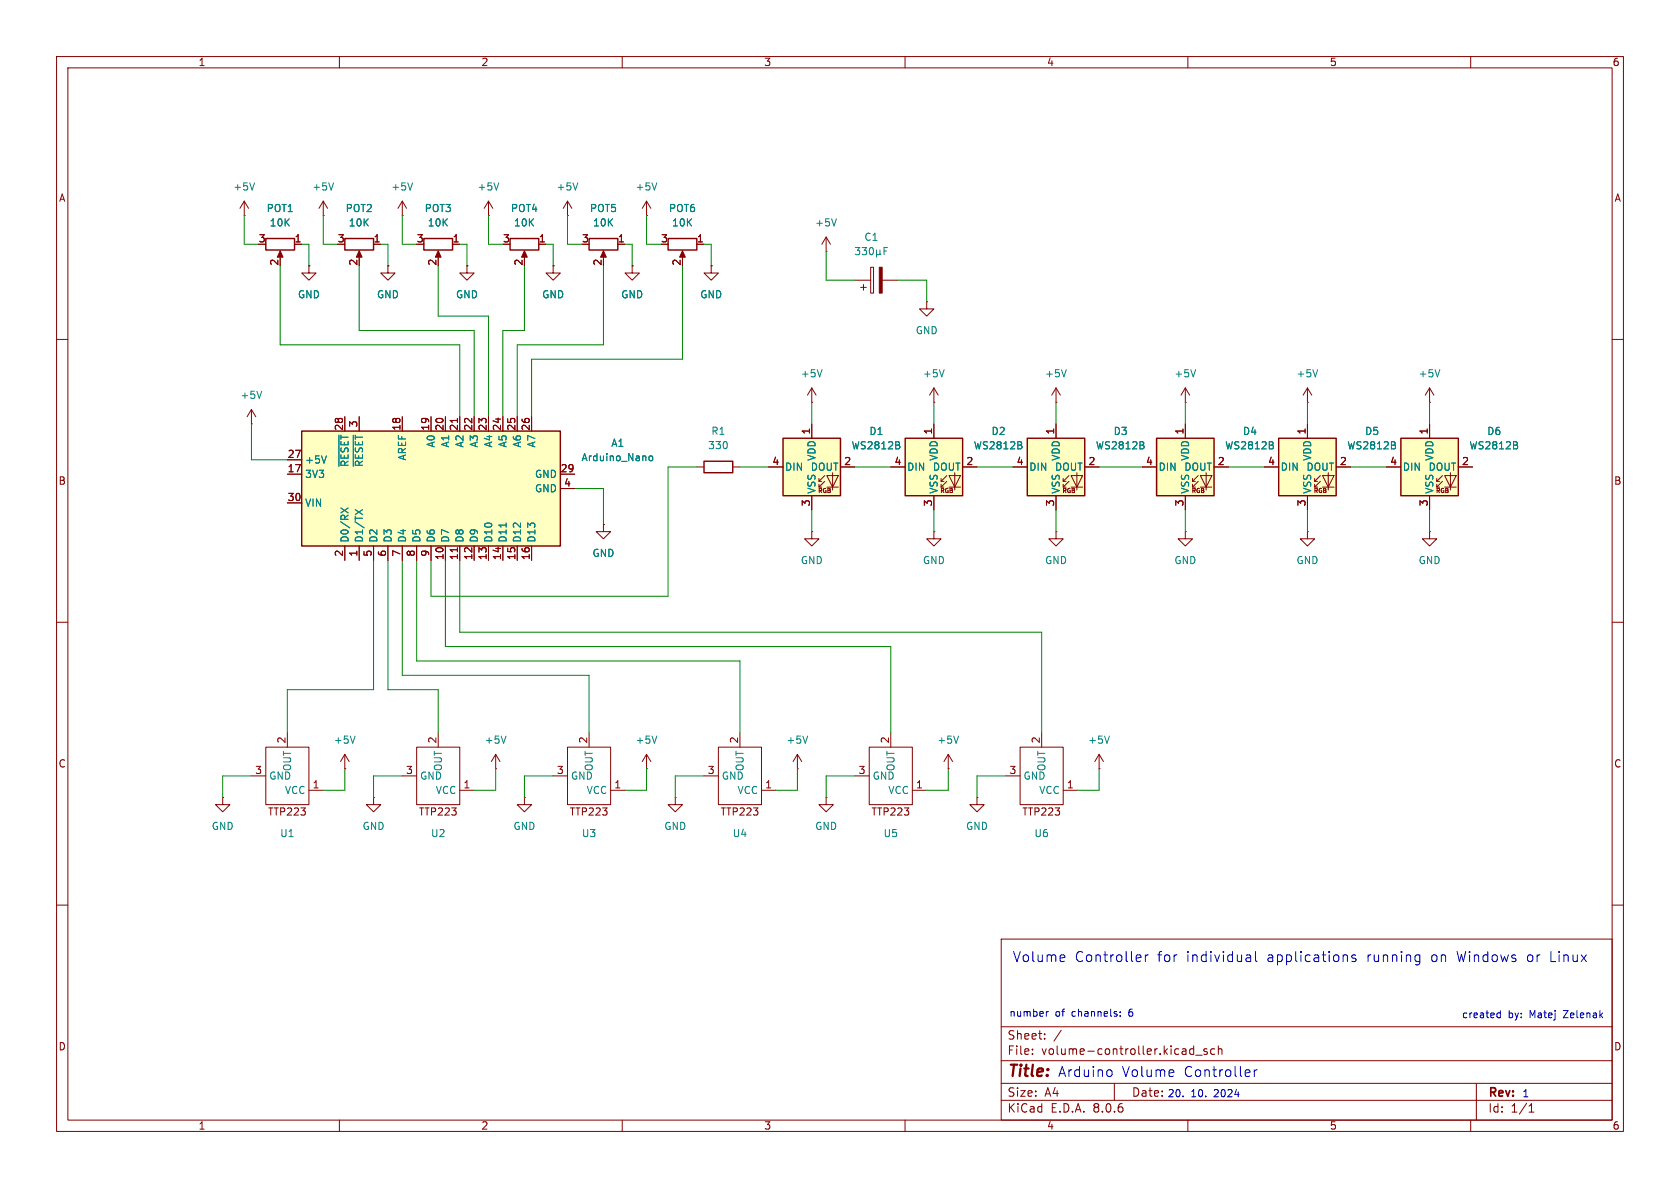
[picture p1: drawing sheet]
<svg xmlns="http://www.w3.org/2000/svg" width="297mm" height="210mm" viewBox="0 0 297 210" stroke-linecap="round" stroke-linejoin="round" font-family="sans-serif">
<g fill="none" stroke="#840000" stroke-width=".18">
<path d="M10 10h277v190h-277zM12 12h273v186h-273zM60 10v2M110 10v2M160 10v2M210 10v2M260 10v2M57.1 38.1h.1M57.1 35.6l-.7 1.2M57.1 35.6v2.5M57.1 35.6l.8 1.2M10 60h2"/>
<path d="M106.7 44.7v1M109.2 43.2h1.3M285 60h2M231.1 71.1h.1M231.1 68.6l-.7 1.3M231.1 68.6v2.5M231.1 68.6l.8 1.3M10 110h2M285 110h2M177.8 137.2h2.5M180.3 132.1h7.7v10.1h-7.7zM184.1 129.5v2.6"/>
<path d="M188 139.7h2.5M194.3 135.9h.1M194.3 133.4l-.8 1.2M194.3 133.4v2.5M194.3 133.4l.8 1.2M10 160h2M119.4 141v1.2h1.2l-1.2 1.3-1.3-1.3h1.3M119.4 141h.1M146 141v1.2h1.3l-1.3 1.3-1.2-1.3h1.2M146 141h.1M285 160h2M177 166h108v32h-108z"/>
<path d="M60 198v2M110 198v2M160 198v2M177 194.5h108M177 191.5h108M177 187.5h108M177 181.5h108M182.5 186.3v.1M182.5 185.5v.1M184.7 183.6v.1M184.7 182.8v.1M187.6 182.1l-1.3 2"/>
<path d="M197 191.5v3M210 198v2M210.5 186.3h.5M210.5 185.5h.5M211 184.9v1.5M211.4 186.5h1.1M213.4 185.5l-.4-.1-.2 .2 .1 .2 .5 .2v.3h-.6M214.7 185.5l-.4-.1-.3 .3v.4l.2 .2h.5M215.4 185.5l.2-.1 .4 .1v.9M215.4 184.9v1.5M260 198v2M261 191.5v6.5"/>
<path d="M270.3 196.6h.9M270.3 195.5l.4-.4v1.5"/>
</g>
<path d="M59 32.3l-.5 1.3M233 65.3l-.5 1.3M196.1 130.1l-.4 1.3" fill="none" stroke="#008484" stroke-width=".18"/>
<path d="M106.7 44.3l.5 1.2h-1z" fill="#840000" stroke="#840000" stroke-width=".18"/>
<path d="M104.1 42.2h5.1v2h-5.1z" fill="none" stroke="#840000" stroke-width=".25"/>
<path d="M204.5 77.5h10.1v10.1h-10.1z" fill="#ffffc2"/>
<g fill="none" stroke="#840000" stroke-width=".18">
<path d="M97.8 47v1.3h1.3l-1.3 1.2-1.3-1.2h1.3M97.8 47h.1M120.6 44.7v1M123.2 43.2h1.3M186.7 71.1h.1M186.7 68.6l-.8 1.3M186.7 68.6v2.5M186.7 68.6l.8 1.3M209.5 71.1h.1M209.5 68.6v2.5M209.5 74.9v2.6M209.5 68.6l-.7 1.3"/>
<path d="M209.5 68.6l.8 1.3M186.7 94v1.3h1.3l-1.3 1.2-1.3-1.2h1.3M186.7 94h.1M201.9 82.6h2.6M209.5 94v1.3h1.3l-1.3 1.2-1.2-1.2h1.2M209.5 94h.1M209.5 87.6v2.6M210.8 86.1h.5M210.8 85.1h.5M211.8 85.1l-1 1v-.5M211.8 84.1l-1 1v-.5M212.2 84.1h2l-1 2z"/>
<path d="M212.2 86.1h2M213.2 83.6v3M214.6 82.6h2.6M151.1 137.2h2.6M153.7 132.1h7.6v10.1h-7.6zM157.5 129.5v2.6M161.3 139.7h2.5M172.7 141v1.2h1.3l-1.3 1.3-1.3-1.3h1.3M172.7 141h.1"/>
</g>
<path d="M118.1 42.2h5.1v2h-5.1zM204.5 77.5h10.1v10.1h-10.1z" fill="none" stroke="#840000" stroke-width=".25"/>
<path d="M188.5 65.3l-.4 1.3M211.4 65.3l-.5 1.3M225 78.7l.1 .2-.1 .4M225 78.2v.4" fill="none" stroke="#008484" stroke-width=".18"/>
<path d="M120.6 44.3l.6 1.2h-1.1z" fill="#840000" stroke="#840000" stroke-width=".18"/>
<path d="M181.6 77.5h10.2v10.1h-10.2z" fill="#ffffc2"/>
<g fill="none" stroke="#840000" stroke-width=".18">
<path d="M86.4 38.1h.1M86.4 35.6l-.8 1.2M86.4 35.6v2.5M86.4 35.6l.7 1.2M111.8 47v1.3h1.2l-1.2 1.2-1.3-1.2h1.3M111.8 47h.1M186.7 74.9v2.6M179.1 82.6h2.5M186.7 87.6v2.6M188 86.1h.5M188 85.1h.5M189 85.1l-1 1v-.5"/>
<path d="M189 84.1l-1 1v-.5M189.4 84.1h2l-1 2zM189.4 86.1h2M190.4 83.6v3M191.8 82.6h2.5M231.1 94v1.3h1.3l-1.3 1.2-1.2-1.2h1.2M231.1 94h.1M124.5 137.2h2.5M127 132.1h7.6v10.1h-7.6zM130.8 129.5v2.6M134.6 139.7h2.6"/>
</g>
<path d="M181.6 77.5h10.2v10.1h-10.2z" fill="none" stroke="#840000" stroke-width=".25"/>
<path d="M88.2 32.3l-.4 1.3M202.1 78.7l.2 .2-.2 .4M202.1 78.2v.4" fill="none" stroke="#008484" stroke-width=".18"/>
<path d="M226.1 77.5h10.1v10.1h-10.1z" fill="#ffffc2"/>
<g fill="none" stroke="#840000" stroke-width=".18">
<path d="M71.1 38.1h.1M71.1 35.6l-.7 1.2M71.1 35.6v2.5M71.1 35.6l.8 1.2M100.3 38.1h.1M100.3 35.6l-.7 1.2M100.3 35.6v2.5M100.3 35.6l.8 1.2M54.6 47v1.3h1.3l-1.3 1.2-1.3-1.2h1.3M54.6 47h.1M63.5 44.7v1M66 43.2h1.3"/>
<path d="M77.5 44.7v1M80 43.2h1.3M44.4 74.9h.1M44.4 72.4l-.7 1.3M44.4 72.4v2.5M44.4 72.4l.8 1.3M231.1 74.9v2.6M252.7 71.1h.1M252.7 68.6l-.7 1.3M252.7 68.6v2.5M252.7 68.6l.8 1.3M223.5 82.6h2.6"/>
<path d="M231.1 87.6v2.6M232.4 86.1h.5M232.4 85.1h.5M233.4 85.1l-1 1v-.5M233.4 84.1l-1 1v-.5M233.8 84.1h2l-1 2zM233.8 86.1h2M234.8 83.6v3M236.2 82.6h2.6M252.7 94v1.3h1.3l-1.3 1.2-1.2-1.2h1.2M252.7 94h.1M141 135.9h.1"/>
<path d="M141 133.4l-.8 1.2M141 133.4v2.5M141 133.4l.7 1.2M167.6 135.9h.1M167.6 133.4l-.7 1.2M167.6 133.4v2.5M167.6 133.4l.8 1.2"/>
</g>
<path d="M61 42.2h5v2h-5zM74.9 42.2h5.1v2h-5.1zM226.1 77.5h10.1v10.1h-10.1z" fill="none" stroke="#840000" stroke-width=".25"/>
<path d="M72.9 32.3l-.4 1.3M102.1 32.3l-.4 1.3M46.3 69.2l-.5 1.2M246.6 78.7l.1 .2-.1 .4M246.6 78.2v.4M254.5 65.3l-.4 1.3M142.8 130.1l-.4 1.3M169.5 130.1l-.5 1.3" fill="none" stroke="#008484" stroke-width=".18"/>
<g fill="#840000" stroke="#840000" stroke-width=".18">
<path d="M63.5 44.3l.5 1.2h-1z"/>
<path d="M77.5 44.3l.5 1.2h-1z"/>
</g>
<path d="M247.6 77.5h10.2v10.1h-10.2z" fill="#ffffc2"/>
<g fill="none" stroke="#840000" stroke-width=".18">
<path d="M114.3 38.1h.1M114.3 35.6l-.8 1.2M114.3 35.6v2.5M114.3 35.6l.8 1.2M92.7 44.7v1M95.2 43.2h1.3M125.7 47v1.3h1.3l-1.3 1.2-1.2-1.2h1.2M125.7 47h.1M146 44.5h.1M146 41.9l-.7 1.3M146 41.9v2.6M146 41.9l.8 1.3"/>
<path d="M151.1 49.5h2.8M152.1 50.8h1.1M152.7 50.3v1M153.9 47.2h.5v4.6h-.5zM156 49.5h2.7M163.8 53.3v1.3h1.3l-1.3 1.3-1.2-1.3h1.2M163.8 53.3h.1M252.7 74.9v2.6M106.7 92.7v1.3h1.2l-1.2 1.3-1.3-1.3h1.3M106.7 92.7h.1M123.2 82.6h1.3M129.5 82.6h1.3"/>
<path d="M143.5 94v1.3h1.3l-1.3 1.2-1.3-1.2h1.3M143.5 94h.1M165.1 94v1.3h1.3l-1.3 1.2-1.3-1.2h1.3M165.1 94h.1M245.1 82.6h2.5M252.7 87.6v2.6M254 86.1h.5M254 85.1h.5M255 85.1l-1 1v-.5M255 84.1l-1 1v-.5M255.4 84.1h2l-1 2zM255.4 86.1h2"/>
<path d="M256.4 83.6v3M257.8 82.6h2.5"/>
</g>
<path d="M90.2 42.2h5v2h-5zM247.6 77.5h10.2v10.1h-10.2zM124.5 81.5h5v2.1h-5z" fill="none" stroke="#840000" stroke-width=".25"/>
<g fill="none" stroke="#008484" stroke-width=".18">
<path d="M116.1 32.3l-.4 1.3M147.9 38.7l-.5 1.2M151.2 43.8h.8l-.4 .4 .3 .2v.5l-.1 .1-.6-.1M152.4 43.8h.8l-.4 .4 .3 .2v.5l-.1 .1-.6-.1M153.9 43.8h.1a.68 .68 0 0 1 .4 .6 .68 .68 0 0 1-.4 .6 .84 .84 0 0 1-.1-1.2zM155 44.8l.1 .2h.3l.2-.2M155 44.2v1.3M155.6 44.8l.1 .2M155.6 44.2v.6M156.3 44.4h.4M156.9 43.8h-.6v1.2M268.2 78.7l.1 .2-.1 .4"/>
<path d="M268.2 78.2v.4"/>
</g>
<g fill="#840000" stroke="#840000" stroke-width=".18">
<path d="M155.4 47.2h.6v4.6h-.6z"/>
<path d="M92.7 44.3l.5 1.2h-1z"/>
</g>
<path d="M160 77.5h10.2v10.1h-10.2z" fill="#ffffc2"/>
<g fill="none" stroke="#840000" stroke-width=".18">
<path d="M143.5 71.1h.1M143.5 68.6l-.8 1.3M143.5 68.6v2.5M143.5 68.6l.8 1.3M165.1 71.1h.1M165.1 68.6v2.5M165.1 74.9v2.6M165.1 68.6l-.8 1.3M165.1 68.6l.8 1.3M157.5 82.6h2.5M165.1 87.6v2.6M166.4 86.1h.5"/>
<path d="M166.4 85.1h.5M167.4 85.1l-1 1v-.5M167.4 84.1l-1 1v-.5M167.8 84.1h2l-1 2zM167.8 86.1h2M168.8 83.6v3M170.2 82.6h2.5"/>
</g>
<path d="M160 77.5h10.2v10.1h-10.2z" fill="none" stroke="#840000" stroke-width=".25"/>
<path d="M145.3 65.3l-.4 1.3M166.9 65.3l-.4 1.3M180.6 78.7l.1 .2-.1 .4M180.6 78.2v.4" fill="none" stroke="#008484" stroke-width=".18"/>
<path d="M138.4 77.5h10.2v10.1h-10.2z" fill="#ffffc2"/>
<g fill="none" stroke="#840000" stroke-width=".18">
<path d="M68.6 47v1.3h1.2l-1.2 1.2-1.3-1.2h1.3M68.6 47h.1M143.5 74.9v2.6M135.9 82.6h2.5M143.5 87.6v2.6M144.8 86.1h.5M144.8 85.1h.5M145.8 85.1l-1 1v-.5M145.8 84.1l-1 1v-.5M146.2 84.1h2l-1 2zM146.2 86.1h2M147.2 83.6v3"/>
<path d="M148.6 82.6h2.5M44.4 137.2h2.6M47 132.1h7.6v10.1h-7.6zM50.8 129.5v2.6M54.6 139.7h2.5M61 135.9h.1M61 133.4l-.8 1.2M61 133.4v2.5M61 133.4l.7 1.2M71.1 137.2h2.6M73.7 132.1h7.6v10.1h-7.6zM77.5 129.5v2.6"/>
<path d="M81.3 139.7h2.5M87.6 135.9h.1M87.6 133.4l-.7 1.2M87.6 133.4v2.5M87.6 133.4l.8 1.2M97.8 137.2h2.5M100.3 132.1h7.6v10.1h-7.6zM104.1 129.5v2.6M107.9 139.7h2.6M114.3 135.9h.1M114.3 133.4l-.8 1.2M114.3 133.4v2.5"/>
<path d="M114.3 133.4l.8 1.2M39.4 141v1.2h1.2l-1.2 1.3-1.3-1.3h1.3M39.4 141h.1M66 141v1.2h1.3l-1.3 1.3-1.2-1.3h1.2M66 141h.1M92.7 141v1.2h1.3l-1.3 1.3-1.3-1.3h1.3M92.7 141h.1"/>
</g>
<path d="M138.4 77.5h10.2v10.1h-10.2z" fill="none" stroke="#840000" stroke-width=".25"/>
<path d="M159 78.7l.1 .2-.1 .4M159 78.2v.4M62.8 130.1l-.4 1.3M89.4 130.1l-.4 1.3M116.1 130.1l-.4 1.3" fill="none" stroke="#008484" stroke-width=".18"/>
<path d="M53.3 76.2h45.8v20.3h-45.8z" fill="#ffffc2"/>
<path d="M47 42.2h5.1v2h-5.1zM53.3 76.2h45.8v20.3h-45.8z" fill="none" stroke="#840000" stroke-width=".25"/>
<g fill="none" stroke="#840000" stroke-width=".18">
<path d="M43.2 38.1h.1M43.2 35.6l-.8 1.2M43.2 35.6v2.5M43.2 35.6l.7 1.2M49.5 44.7v1M52.1 43.2h1.2M54.6 47h.1M66 43.2h1.3M68.6 47h.1M80 43.2h1.3M82.5 47v1.3h1.3l-1.3 1.2-1.2-1.2h1.2M82.5 47h.1"/>
<path d="M95.2 43.2h1.3M97.8 47h.1M109.2 43.2h1.3M111.8 47h.1M123.2 43.2h1.3M125.7 47h.1M61 73.7v2.5M63.5 73.7v2.5M71.1 73.7v2.5M76.2 73.7v2.5M78.7 73.7v2.5M80.9 74v.7"/>
<path d="M81.3 73.7v2.5M83.8 73.7v2.5M86.4 73.7v2.5M88.9 73.7v2.5M91.4 73.7v2.5M94 73.7v2.5M143.5 74.9v2.6M165.1 74.9v2.6M186.7 74.9v2.6M209.5 74.9v2.6M231.1 74.9v2.6M252.7 74.9v2.6"/>
<path d="M50.8 83.8h2.5M50.8 81.3h2.5M50.8 88.9h2.5M61 96.5v2.6M63.5 96.5v2.6M66 96.5v2.6M68.6 96.5v2.6M71.1 96.5v2.6M73.7 96.5v2.6M76.2 96.5v2.6M78.7 96.5v2.6M80.9 96.8v.7"/>
<path d="M81.3 96.5v2.6M83.8 96.5v2.6M86.4 96.5v2.6M88.9 96.5v2.6M91.4 96.5v2.6M94 96.5v2.6M99.1 83.8h2.5M99.1 86.4h2.5M106.7 92.7h.1M135.9 82.6h2.5M143.5 87.6v2.6M148.6 82.6h2.5"/>
<path d="M157.5 82.6h2.5M165.1 87.6v2.6M170.2 82.6h2.5M179.1 82.6h2.5M186.7 87.6v2.6M191.8 82.6h2.5M201.9 82.6h2.6M209.5 87.6v2.6M214.6 82.6h2.6M223.5 82.6h2.6M231.1 87.6v2.6M236.2 82.6h2.6"/>
<path d="M245.1 82.6h2.5M252.7 87.6v2.6M257.8 82.6h2.5"/>
</g>
<g fill="none" stroke="#008484" stroke-width=".18">
<path d="M45 32.3l-.4 1.3M59.9 76.9v5.5M62.5 76.9v5.5M159 78.7l.1 .2-.1 .4M159 78.2v.4M180.6 78.7l.1 .2-.1 .4M180.6 78.2v.4M202.1 78.7l.2 .2-.2 .4M202.1 78.2v.4M225 78.7l.1 .2-.1 .4M225 78.2v.4M246.6 78.7l.1 .2-.1 .4"/>
<path d="M246.6 78.2v.4M268.2 78.7l.1 .2-.1 .4M268.2 78.2v.4M57.7 80.6l-.4 1.3M60.3 89.8l1.2 .9M61.5 89.8l-1.2 .9M62.8 90.1l1.3 .9M64.1 90.1l-1.3 .9M89.5 92.5v.7M114.8 80.7l.2-.1 .3 .1 .1 .5-.1 .2h-.3l-.2-.1z"/>
</g>
<path d="M49.5 44.3l.5 1.2h-1z" fill="#840000" stroke="#840000" stroke-width=".18"/>
<g fill="none" stroke="#0000c2" stroke-width=".18">
<path d="M185 178.8v.9M185.3 178.8l-.3 .2M188 168.8l.2 .1 .1 .3-.9 .2M188.2 169.9l-.2 .1M198 179.5v.2M198 178.9v.1M201.5 168.8l.1 .1 .1 .3-.8 .2M201.6 169.9l-.1 .1M202.5 168.8v1.2M203 168.8l-.4 .1-.1 .2M220.9 168.8l.2 .3v.9M221.1 169.9l-.6 .1"/>
<path d="M221.1 169.2l-.6 .1M222 168.2v1.5l.2 .3M238 168.8l.2 .3v.9M239.6 168.9l-.4-.1-.2 .3 .1 .2 .5 .2v.4h-.6M250.8 168.8l.2 .1M251 168.8v1.4l-.2 .3M251 169.9l-.2 .1M264.8 179.8h.4M264.8 179.1h.4M265.2 178.6v1.3M196.3 189.1l.3 .4v.5l-.3 .3M207.4 189.2l.1 .3-.8 .2"/>
<path d="M220.9 189.2l.1 .3-.9 .2M221.7 189.1v1.2M222.3 189.1l-.4 .1-.2 .3"/>
</g>
<g fill="none" stroke="#008400" stroke-width=".18">
<path d="M43.2 38.1v5.1h2.5M57.1 38.1v5.1h2.6M71.1 38.1v5.1h2.6M86.4 38.1v5.1h2.5M100.3 38.1v5.1h2.6M114.3 38.1v5.1h2.5M49.5 47v14h31.8v12.7M53.3 43.2h1.3v3.8M63.5 47v11.4h20.3v15.3M67.3 43.2h1.3v3.8M77.5 47v8.9h8.9v17.8M81.3 43.2h1.2v3.8"/>
<path d="M92.7 47v11.4h-3.8v15.3M96.5 43.2h1.3v3.8M106.7 47v14h-15.3v12.7M110.5 43.2h1.3v3.8M120.6 47v16.5h-26.6v10.2M124.5 43.2h1.2v3.8M146 44.5v5h5.1M158.7 49.5h5.1v3.8M44.4 74.9v6.4h6.4M143.5 71.1v3.8M165.1 71.1v3.8M186.7 71.1v3.8"/>
<path d="M209.5 71.1v3.8M231.1 71.1v3.8M252.7 71.1v3.8M66 99.1v22.8h-15.2v7.6M68.6 99.1v22.8h8.9v7.6M71.1 99.1v20.3h33v10.1M73.7 99.1v17.7h57.1v12.7M78.7 99.1v15.2h78.8v15.2M81.3 99.1v12.7h102.8v17.7M101.6 86.4h5.1v6.3M123.2 82.6h-5.1v22.8h-41.9v-6.3M130.8 82.6h5.1"/>
<path d="M143.5 90.2v3.8M151.1 82.6h6.4M165.1 90.2v3.8M172.7 82.6h6.4M186.7 90.2v3.8M194.3 82.6h7.6M209.5 90.2v3.8M217.2 82.6h6.3M231.1 90.2v3.8M238.8 82.6h6.3M252.7 90.2v3.8M44.4 137.2h-5v3.8"/>
<path d="M61 135.9v3.8h-3.9M71.1 137.2h-5.1v3.8M87.6 135.9v3.8h-3.8M97.8 137.2h-5.1v3.8M114.3 135.9v3.8h-3.8M124.5 137.2h-5.1v3.8M141 135.9v3.8h-3.8M151.1 137.2h-5.1v3.8M167.6 135.9v3.8h-3.8M177.8 137.2h-5.1v3.8M194.3 135.9v3.8h-3.8"/>
</g>
<text font-size="2.8" fill="#840000" x="178" y="190.9">Title:</text>
<g font-size="2.5" fill="#0000c2">
<text x="179" y="170.3">Volume</text>
<text x="190" y="170.3">Controller</text>
<text x="204.7" y="170.3">for</text>
<text x="209.8" y="170.3">individual</text>
<text x="224.2" y="170.3">applications</text>
<text x="241.9" y="170.3">running</text>
<text x="253.3" y="170.3">on</text>
<text x="258" y="170.3">Windows</text>
<text x="270.5" y="170.3">or</text>
<text x="274.6" y="170.3">Linux</text>
<text x="187" y="190.6">Arduino</text>
<text x="198.3" y="190.6">Volume</text>
<text x="209.4" y="190.6">Controller</text>
</g>
<g font-size="2.1" fill="#840000">
<text x="178" y="184">Sheet:</text>
<text x="178" y="186.7">File:</text>
<text x="184.1" y="186.7">volume-controller.kicad_sch</text>
<text x="178" y="196.9">KiCad</text>
<text x="178" y="194.1">Size:</text>
<text x="184.7" y="194.1">A4</text>
<text x="185.7" y="196.9">E.D.A.</text>
<text x="193.3" y="196.9">8.0.6</text>
<text x="200" y="194.1">Date:</text>
<text x="263" y="194.3">Rev:</text>
<text x="263" y="196.9">Id:</text>
<text x="267.1" y="196.9">1/1</text>
</g>
<g font-size="1.8" fill="#840000">
<text x="35" y="11.9">1</text>
<text x="85" y="11.9">2</text>
<text x="135" y="11.9">3</text>
<text x="185" y="11.9">4</text>
<text x="235" y="11.9">5</text>
<text x="285" y="11.9">6</text>
<text x="10.3" y="35.9">A</text>
<text x="285.3" y="35.9">A</text>
<text x="45.6" y="42.9">3</text>
<text x="49.3" y="47.1" transform="rotate(-90 49.3 47.1)">2</text>
<text x="52" y="42.9">1</text>
<text x="59.6" y="42.9">3</text>
<text x="63.2" y="47.1" transform="rotate(-90 63.2 47.1)">2</text>
<text x="66" y="42.9">1</text>
<text x="73.6" y="42.9">3</text>
<text x="77.2" y="47.1" transform="rotate(-90 77.2 47.1)">2</text>
<text x="79.9" y="42.9">1</text>
<text x="88.8" y="42.9">3</text>
<text x="92.5" y="47.1" transform="rotate(-90 92.5 47.1)">2</text>
<text x="95.2" y="42.9">1</text>
<text x="102.8" y="42.9">3</text>
<text x="106.4" y="47.1" transform="rotate(-90 106.4 47.1)">2</text>
<text x="109.1" y="42.9">1</text>
<text x="116.8" y="42.9">3</text>
<text x="120.4" y="47.1" transform="rotate(-90 120.4 47.1)">2</text>
<text x="123.1" y="42.9">1</text>
<text x="60.7" y="76.2" transform="rotate(-90 60.7 76.2)">28</text>
<text x="63.2" y="75.6" transform="rotate(-90 63.2 75.6)">3</text>
<text x="70.9" y="76.2" transform="rotate(-90 70.9 76.2)">18</text>
<text x="75.9" y="76.2" transform="rotate(-90 75.9 76.2)">19</text>
<text x="78.5" y="76.2" transform="rotate(-90 78.5 76.2)">20</text>
<text x="81" y="76.2" transform="rotate(-90 81 76.2)">21</text>
<text x="83.6" y="76.2" transform="rotate(-90 83.6 76.2)">22</text>
<text x="86.1" y="76.2" transform="rotate(-90 86.1 76.2)">23</text>
<text x="88.6" y="76.2" transform="rotate(-90 88.6 76.2)">24</text>
<text x="91.2" y="76.2" transform="rotate(-90 91.2 76.2)">25</text>
<text x="93.7" y="76.2" transform="rotate(-90 93.7 76.2)">26</text>
<text x="143.3" y="76.9" transform="rotate(-90 143.3 76.9)">1</text>
<text x="164.8" y="76.9" transform="rotate(-90 164.8 76.9)">1</text>
<text x="186.4" y="76.9" transform="rotate(-90 186.4 76.9)">1</text>
<text x="209.3" y="76.9" transform="rotate(-90 209.3 76.9)">1</text>
<text x="230.9" y="76.9" transform="rotate(-90 230.9 76.9)">1</text>
<text x="252.5" y="76.9" transform="rotate(-90 252.5 76.9)">1</text>
<text x="50.8" y="83.6">17</text>
<text x="50.8" y="81">27</text>
<text x="99" y="83.6">29</text>
<text x="136.5" y="82.3">4</text>
<text x="149.2" y="82.3">2</text>
<text x="158" y="82.3">4</text>
<text x="170.7" y="82.3">2</text>
<text x="179.6" y="82.3">4</text>
<text x="192.3" y="82.3">2</text>
<text x="202.5" y="82.3">4</text>
<text x="215.2" y="82.3">2</text>
<text x="224.1" y="82.3">4</text>
<text x="236.8" y="82.3">2</text>
<text x="245.7" y="82.3">4</text>
<text x="258.4" y="82.3">2</text>
<text x="10.3" y="85.9">B</text>
<text x="50.8" y="88.6">30</text>
<text x="99.6" y="86.1">4</text>
<text x="143.3" y="89.6" transform="rotate(-90 143.3 89.6)">3</text>
<text x="164.8" y="89.6" transform="rotate(-90 164.8 89.6)">3</text>
<text x="186.4" y="89.6" transform="rotate(-90 186.4 89.6)">3</text>
<text x="209.3" y="89.6" transform="rotate(-90 209.3 89.6)">3</text>
<text x="230.9" y="89.6" transform="rotate(-90 230.9 89.6)">3</text>
<text x="252.5" y="89.6" transform="rotate(-90 252.5 89.6)">3</text>
<text x="285.3" y="85.9">B</text>
<text x="60.7" y="98.5" transform="rotate(-90 60.7 98.5)">2</text>
<text x="63.2" y="98.5" transform="rotate(-90 63.2 98.5)">1</text>
<text x="65.8" y="98.5" transform="rotate(-90 65.8 98.5)">5</text>
<text x="68.3" y="98.5" transform="rotate(-90 68.3 98.5)">6</text>
<text x="70.9" y="98.5" transform="rotate(-90 70.9 98.5)">7</text>
<text x="73.4" y="98.5" transform="rotate(-90 73.4 98.5)">8</text>
<text x="75.9" y="98.5" transform="rotate(-90 75.9 98.5)">9</text>
<text x="78.5" y="99.1" transform="rotate(-90 78.5 99.1)">10</text>
<text x="81" y="99.1" transform="rotate(-90 81 99.1)">11</text>
<text x="83.6" y="99.1" transform="rotate(-90 83.6 99.1)">12</text>
<text x="86.1" y="99.1" transform="rotate(-90 86.1 99.1)">13</text>
<text x="88.6" y="99.1" transform="rotate(-90 88.6 99.1)">14</text>
<text x="91.2" y="99.1" transform="rotate(-90 91.2 99.1)">15</text>
<text x="93.7" y="99.1" transform="rotate(-90 93.7 99.1)">16</text>
<text x="50.5" y="131.5" transform="rotate(-90 50.5 131.5)">2</text>
<text x="77.2" y="131.5" transform="rotate(-90 77.2 131.5)">2</text>
<text x="103.9" y="131.5" transform="rotate(-90 103.9 131.5)">2</text>
<text x="130.6" y="131.5" transform="rotate(-90 130.6 131.5)">2</text>
<text x="157.2" y="131.5" transform="rotate(-90 157.2 131.5)">2</text>
<text x="183.9" y="131.5" transform="rotate(-90 183.9 131.5)">2</text>
<text x="10.3" y="135.9">C</text>
<text x="45" y="136.9">3</text>
<text x="71.7" y="136.9">3</text>
<text x="98.4" y="136.9">3</text>
<text x="125" y="136.9">3</text>
<text x="151.7" y="136.9">3</text>
<text x="178.4" y="136.9">3</text>
<text x="285.3" y="135.9">C</text>
<text x="55.2" y="139.4">1</text>
<text x="81.8" y="139.4">1</text>
<text x="108.5" y="139.4">1</text>
<text x="135.2" y="139.4">1</text>
<text x="161.9" y="139.4">1</text>
<text x="188.5" y="139.4">1</text>
<text x="47.3" y="144.4">TTP223</text>
<text x="73.9" y="144.4">TTP223</text>
<text x="100.6" y="144.4">TTP223</text>
<text x="127.3" y="144.4">TTP223</text>
<text x="154" y="144.4">TTP223</text>
<text x="180.6" y="144.4">TTP223</text>
<text x="10.3" y="185.9">D</text>
<text x="285.3" y="185.9">D</text>
<text x="35" y="199.9">1</text>
<text x="85" y="199.9">2</text>
<text x="135" y="199.9">3</text>
<text x="185" y="199.9">4</text>
<text x="235" y="199.9">5</text>
<text x="285" y="199.9">6</text>
</g>
<g font-size="1.8" fill="#008484">
<text x="41.1" y="33.9">+5V</text>
<text x="55.1" y="33.9">+5V</text>
<text x="69.1" y="33.9">+5V</text>
<text x="84.3" y="33.9">+5V</text>
<text x="98.3" y="33.9">+5V</text>
<text x="112.3" y="33.9">+5V</text>
<text x="47" y="37.7">POT1</text>
<text x="47.6" y="40.2">10K</text>
<text x="61" y="37.7">POT2</text>
<text x="61.6" y="40.2">10K</text>
<text x="75" y="37.7">POT3</text>
<text x="75.5" y="40.2">10K</text>
<text x="90.2" y="37.7">POT4</text>
<text x="90.8" y="40.2">10K</text>
<text x="104.2" y="37.7">POT5</text>
<text x="104.7" y="40.2">10K</text>
<text x="118.2" y="37.7">POT6</text>
<text x="118.7" y="40.2">10K</text>
<text x="144" y="40.2">+5V</text>
<text x="152.7" y="42.8">C1</text>
<text x="52.6" y="52.9">GND</text>
<text x="66.5" y="52.9">GND</text>
<text x="80.5" y="52.9">GND</text>
<text x="95.8" y="52.9">GND</text>
<text x="109.7" y="52.9">GND</text>
<text x="123.7" y="52.9">GND</text>
<text x="161.8" y="59.3">GND</text>
<text x="42.4" y="70.7">+5V</text>
<text x="141.5" y="66.9">+5V</text>
<text x="163.1" y="66.9">+5V</text>
<text x="184.7" y="66.9">+5V</text>
<text x="207.5" y="66.9">+5V</text>
<text x="229.1" y="66.9">+5V</text>
<text x="250.7" y="66.9">+5V</text>
<text x="125.7" y="77.1">R1</text>
<text x="153.6" y="77.1">D1</text>
<text x="175.2" y="77.1">D2</text>
<text x="196.8" y="77.1">D3</text>
<text x="219.6" y="77.1">D4</text>
<text x="241.2" y="77.1">D5</text>
<text x="262.8" y="77.1">D6</text>
<text x="53.8" y="82.1">+5V</text>
<text x="61.8" y="82.7" transform="rotate(-90 61.8 82.7)">~{RESET}</text>
<text x="64.4" y="82.7" transform="rotate(-90 64.4 82.7)">~{RESET}</text>
<text x="72" y="81.5" transform="rotate(-90 72 81.5)">AREF</text>
<text x="77.1" y="79.2" transform="rotate(-90 77.1 79.2)">A0</text>
<text x="79.6" y="79.2" transform="rotate(-90 79.6 79.2)">A1</text>
<text x="82.1" y="79.2" transform="rotate(-90 82.1 79.2)">A2</text>
<text x="84.7" y="79.2" transform="rotate(-90 84.7 79.2)">A3</text>
<text x="87.2" y="79.2" transform="rotate(-90 87.2 79.2)">A4</text>
<text x="89.8" y="79.2" transform="rotate(-90 89.8 79.2)">A5</text>
<text x="92.3" y="79.2" transform="rotate(-90 92.3 79.2)">A6</text>
<text x="94.8" y="79.2" transform="rotate(-90 94.8 79.2)">A7</text>
<text x="102.7" y="81.7">Arduino_Nano</text>
<text x="108" y="79.2">A1</text>
<text x="125.1" y="79.6">330</text>
<text x="138.7" y="83.4">DIN</text>
<text x="143.2" y="83.4">DOUT</text>
<text x="144.4" y="81.6" transform="rotate(-90 144.4 81.6)">VDD</text>
<text x="150.5" y="79.6">WS2812B</text>
<text x="160.3" y="83.4">DIN</text>
<text x="164.8" y="83.4">DOUT</text>
<text x="166" y="81.6" transform="rotate(-90 166 81.6)">VDD</text>
<text x="172" y="79.6">WS2812B</text>
<text x="181.9" y="83.4">DIN</text>
<text x="186.4" y="83.4">DOUT</text>
<text x="187.6" y="81.6" transform="rotate(-90 187.6 81.6)">VDD</text>
<text x="193.6" y="79.6">WS2812B</text>
<text x="204.7" y="83.4">DIN</text>
<text x="209.3" y="83.4">DOUT</text>
<text x="210.4" y="81.6" transform="rotate(-90 210.4 81.6)">VDD</text>
<text x="216.5" y="79.6">WS2812B</text>
<text x="226.3" y="83.4">DIN</text>
<text x="230.9" y="83.4">DOUT</text>
<text x="232" y="81.6" transform="rotate(-90 232 81.6)">VDD</text>
<text x="238.1" y="79.6">WS2812B</text>
<text x="247.9" y="83.4">DIN</text>
<text x="252.5" y="83.4">DOUT</text>
<text x="253.6" y="81.6" transform="rotate(-90 253.6 81.6)">VDD</text>
<text x="259.7" y="79.6">WS2812B</text>
<text x="53.8" y="84.7">3V3</text>
<text x="53.8" y="89.8">VIN</text>
<text x="94.5" y="84.7">GND</text>
<text x="94.5" y="87.2">GND</text>
<text x="144.4" y="87.4" transform="rotate(-90 144.4 87.4)">VSS</text>
<text x="166" y="87.4" transform="rotate(-90 166 87.4)">VSS</text>
<text x="187.6" y="87.4" transform="rotate(-90 187.6 87.4)">VSS</text>
<text x="210.4" y="87.4" transform="rotate(-90 210.4 87.4)">VSS</text>
<text x="232" y="87.4" transform="rotate(-90 232 87.4)">VSS</text>
<text x="253.6" y="87.4" transform="rotate(-90 253.6 87.4)">VSS</text>
<text x="61.8" y="96" transform="rotate(-90 61.8 96)">D0/RX</text>
<text x="64.4" y="96" transform="rotate(-90 64.4 96)">D1/TX</text>
<text x="66.9" y="96" transform="rotate(-90 66.9 96)">D2</text>
<text x="69.4" y="96" transform="rotate(-90 69.4 96)">D3</text>
<text x="72" y="96" transform="rotate(-90 72 96)">D4</text>
<text x="74.5" y="96" transform="rotate(-90 74.5 96)">D5</text>
<text x="77.1" y="96" transform="rotate(-90 77.1 96)">D6</text>
<text x="79.6" y="96" transform="rotate(-90 79.6 96)">D7</text>
<text x="82.1" y="96" transform="rotate(-90 82.1 96)">D8</text>
<text x="84.7" y="96" transform="rotate(-90 84.7 96)">D9</text>
<text x="87.2" y="96" transform="rotate(-90 87.2 96)">D10</text>
<text x="89.8" y="96" transform="rotate(-90 89.8 96)">D11</text>
<text x="92.3" y="96" transform="rotate(-90 92.3 96)">D12</text>
<text x="94.8" y="96" transform="rotate(-90 94.8 96)">D13</text>
<text x="104.6" y="98.7">GND</text>
<text x="141.5" y="99.9">GND</text>
<text x="163.1" y="99.9">GND</text>
<text x="184.7" y="99.9">GND</text>
<text x="207.5" y="99.9">GND</text>
<text x="229.1" y="99.9">GND</text>
<text x="250.7" y="99.9">GND</text>
<text x="58.9" y="131.7">+5V</text>
<text x="85.6" y="131.7">+5V</text>
<text x="112.3" y="131.7">+5V</text>
<text x="138.9" y="131.7">+5V</text>
<text x="165.6" y="131.7">+5V</text>
<text x="192.3" y="131.7">+5V</text>
<text x="51.7" y="136.4" transform="rotate(-90 51.7 136.4)">OUT</text>
<text x="78.3" y="136.4" transform="rotate(-90 78.3 136.4)">OUT</text>
<text x="105" y="136.4" transform="rotate(-90 105 136.4)">OUT</text>
<text x="131.7" y="136.4" transform="rotate(-90 131.7 136.4)">OUT</text>
<text x="158.3" y="136.4" transform="rotate(-90 158.3 136.4)">OUT</text>
<text x="185" y="136.4" transform="rotate(-90 185 136.4)">OUT</text>
<text x="47.5" y="138">GND</text>
<text x="50.3" y="140.6">VCC</text>
<text x="74.2" y="138">GND</text>
<text x="76.9" y="140.6">VCC</text>
<text x="100.8" y="138">GND</text>
<text x="103.6" y="140.6">VCC</text>
<text x="127.5" y="138">GND</text>
<text x="130.3" y="140.6">VCC</text>
<text x="154.2" y="138">GND</text>
<text x="157" y="140.6">VCC</text>
<text x="180.8" y="138">GND</text>
<text x="183.6" y="140.6">VCC</text>
<text x="37.3" y="146.9">GND</text>
<text x="49.4" y="148.2">U1</text>
<text x="64" y="146.9">GND</text>
<text x="76.1" y="148.2">U2</text>
<text x="90.7" y="146.9">GND</text>
<text x="102.8" y="148.2">U3</text>
<text x="117.3" y="146.9">GND</text>
<text x="129.4" y="148.2">U4</text>
<text x="144" y="146.9">GND</text>
<text x="156.1" y="148.2">U5</text>
<text x="170.7" y="146.9">GND</text>
<text x="182.8" y="148.2">U6</text>
</g>
<g font-size="1.8" fill="#0000c2">
<text x="178.3" y="179.9">number</text>
<text x="186.5" y="179.9">of</text>
<text x="189.6" y="179.9">channels:</text>
<text x="199.8" y="179.9">6</text>
<text x="258.4" y="180.2">created</text>
<text x="266.6" y="180.2">by:</text>
<text x="270.5" y="180.2">Matej</text>
<text x="276.7" y="180.2">Zelenak</text>
<text x="206.3" y="194.2">20.</text>
<text x="210.5" y="194.2">10.</text>
<text x="214.7" y="194.2">2024</text>
<text x="269" y="194.2">1</text>
</g>
<g font-size="1.1" fill="#840000">
<text x="144.5" y="87.4">RGB</text>
<text x="166.1" y="87.4">RGB</text>
<text x="187.7" y="87.4">RGB</text>
<text x="210.5" y="87.4">RGB</text>
<text x="232.1" y="87.4">RGB</text>
<text x="253.7" y="87.4">RGB</text>
</g>
</svg>
